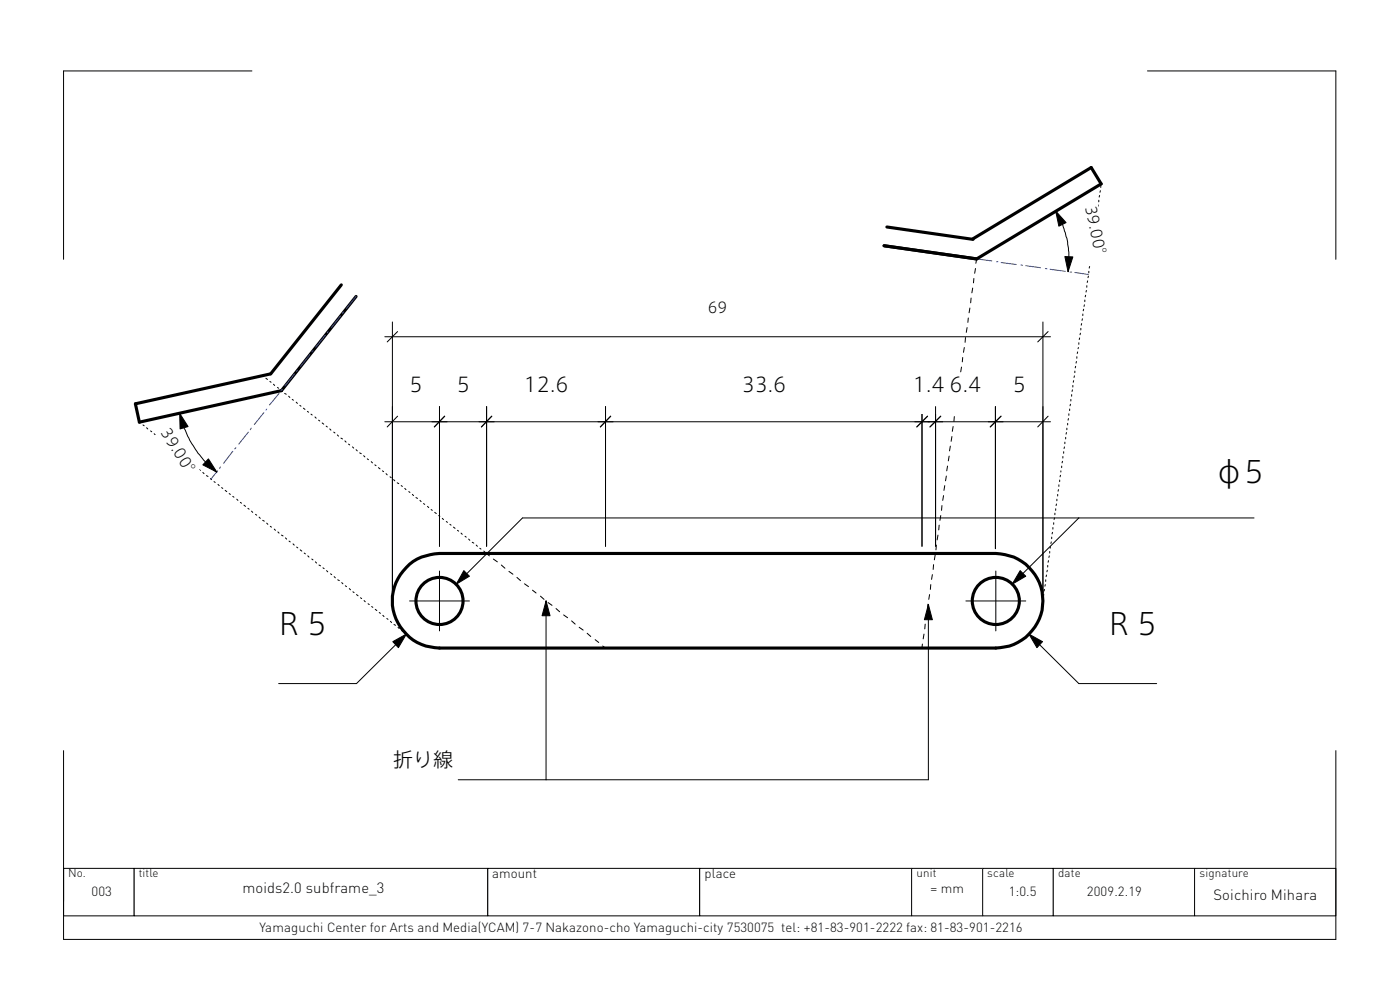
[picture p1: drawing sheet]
<svg xmlns="http://www.w3.org/2000/svg" width="297mm" height="210mm" viewBox="0 0 297 210" stroke-linecap="round" stroke-linejoin="round" font-family="sans-serif">
<path d="M13.5 184.2h15v10.1h-15z" fill="none" stroke="#000" stroke-width=".21"/>
<path d="M28.5 184.2h75v10.1h-75z" fill="#fff"/>
<path d="M28.5 184.2h75v10.1h-75z" fill="none" stroke="#000" stroke-width=".21"/>
<path d="M103.5 184.2h44.9v10.1h-44.9z" fill="#fff"/>
<path d="M103.5 184.2h44.9v10.1h-44.9z" fill="none" stroke="#000" stroke-width=".21"/>
<path d="M148.4 184.2h45v10.1h-45z" fill="#fff"/>
<path d="M148.4 184.2h45v10.1h-45z" fill="none" stroke="#000" stroke-width=".21"/>
<path d="M193.4 184.2h15.1v10.1h-15.1z" fill="#fff"/>
<path d="M193.4 184.2h15.1v10.1h-15.1z" fill="none" stroke="#000" stroke-width=".21"/>
<path d="M208.5 184.2h15v10.1h-15z" fill="#fff"/>
<path d="M208.5 184.2h15v10.1h-15z" fill="none" stroke="#000" stroke-width=".21"/>
<path d="M223.5 184.2h29.9v10.1h-29.9z" fill="#fff"/>
<path d="M223.5 184.2h29.9v10.1h-29.9z" fill="none" stroke="#000" stroke-width=".21"/>
<path d="M253.4 184.2h30v10.1h-30z" fill="#fff"/>
<path d="M53.4 15h-39.9v40M243.4 15h40v40M13.5 159.2v40.1h269.9v-40.1M253.4 184.2h30v10.1h-30z" fill="none" stroke="#000" stroke-width=".21"/>
<g fill="#fff">
<path d="M214 188.3h5.9v3.5h-5.9z"/>
<path d="M230.6 188.3h11.6v3.5h-11.6z"/>
<path d="M19.4 188.3h4.4v3.5h-4.4z"/>
<path d="M257.4 188.5h22v4h-22z"/>
<path d="M51.4 187.3h30.2v3.9h-30.2z"/>
</g>
<path d="M86.9 119.7a10 10 0 0 1 6.3-2.3h118.1a10 10 0 0 1 10 10 10 10 0 0 1-10 10.1h-118.1a10 10 0 0 1-9.4-6.7 10 10 0 0 1 3.1-11.1z" fill="none" stroke="#000" stroke-width=".66"/>
<circle cx="93.2" cy="127.5" r="5" fill="#fff"/>
<circle cx="93.2" cy="127.5" r="5" fill="none" stroke="#000" stroke-width=".66" stroke-linecap="butt"/>
<circle cx="211.3" cy="127.5" r="5" fill="#fff"/>
<circle cx="211.3" cy="127.5" r="5" fill="none" stroke="#000" stroke-width=".66" stroke-linecap="butt"/>
<g fill="none" stroke="#000" stroke-width=".21">
<path d="M206.6 59.1l-.1 .9M206.9 57l-.1 1M207.2 54.9l-.2 1M55.6 79.7l.3 .1M203.6 80v1M204 77.9l-.2 1M204.2 75.8v1M204.6 73.7l-.2 1M204.8 71.6l-.1 1M205.2 69.5l-.2 1M205.4 67.5l-.1 .9M205.8 65.3l-.2 1.1"/>
<path d="M206 63.2l-.1 1M206.4 61.1l-.2 1M56.4 80.2l.3 .3M57.3 80.9l.2 .2M58 81.5l.3 .3M58.9 82.2l.2 .2M59.6 82.8l.3 .2M60.4 83.5l.3 .1M61.2 84.1l.3 .2M62 84.7l.3 .2M62.8 85.3l.3 .3M63.6 86l.3 .2"/>
<path d="M64.4 86.6l.3 .2M65.2 87.3l.3 .1M66 87.9l.2 .1M66.8 88.5l.3 .2M67.6 89.1l.2 .2M68.3 89.7l.4 .3M69.2 90.4l.2 .2M70 91l.2 .2M70.8 91.7l.3 .1M71.6 92.3l.2 .2M72.3 92.9l.4 .2M73.2 93.5l.2 .3"/>
<path d="M73.9 94.2l.3 .2M74.8 94.8l.2 .3M75.5 95.4l.3 .3M76.3 96.1l.3 .1M77.2 96.7l.2 .2M77.9 97.3l.3 .2M78.8 97.9l.2 .3M79.5 98.6l.3 .2M80.3 99.2l.3 .3M81.1 99.9l.3 .2M201 98.9l-.1 1M201.4 96.8l-.2 1"/>
<path d="M201.6 94.6l-.2 1.1M202 92.6l-.2 1M202.2 90.5l-.2 1M202.5 88.4l-.1 1M202.8 86.3l-.2 1M203.1 84.2l-.1 1M203.4 82.1l-.2 1M81.9 100.5l.2 .2M82.7 101.2l.3 .1M83.5 101.7l.3 .3M84.3 102.4l.3 .2M85.1 103l.3 .2"/>
<path d="M85.9 103.6l.2 .3M86.7 104.3l.3 .2M87.5 104.9l.2 .2M88.2 105.6l.4 .1M89.1 106.2l.2 .2M89.9 106.8l.2 .2M90.7 107.4l.3 .3M91.5 108.1l.2 .2M92.2 108.7l.4 .2M93.1 109.4l.2 .1M93.8 110l.3 .2M94.7 110.6l.2 .2"/>
<path d="M95.4 111.2l.3 .2M96.2 111.8l.3 .3M97 112.5l.3 .2M97.8 113.1l.3 .2M98.7 113.8l.2 .1M99.4 114.4l.3 .2M100.2 115l.3 .2M101 115.6l.3 .3M101.8 116.3l.2 .2M102.6 116.9l.3 .3M103.1 117.3l.7 .6M104.7 118.6l.8 .6"/>
<path d="M106.4 119.9l.7 .6M198.1 119.8l-.1 1M198.4 117.8l-.2 1M198.6 115.6v1M199 113.5l-.2 1M199.2 111.4v1M199.6 109.4l-.2 1M199.8 107.3l-.1 1M200.2 105.1l-.2 1.1M200.4 103l-.1 1M200.8 101l-.2 1M228.9 109.9l-13.1 12.9"/>
<path d="M266 109.9h-155.2l-12.9 12.9M98.4 121.1l1.2 1.1-2.8 1.7zM108 121.2l.8 .6M109.7 122.5l.7 .7M111.3 123.8l.8 .6M113 125.2l.7 .6M114.7 126.5l.7 .6M116.3 127.8l.8 .6M118 129.1l.7 .7M119.6 130.5l.8 .5M121.3 131.7l.7 .7M122.9 133.1l.8 .6"/>
<path d="M124.6 134.3l.7 .7M126.3 135.7l.7 .6M127.9 137.1l.6 .4M195.7 136.6l-.1 .9M196 134.5l-.1 1M196.3 132.4l-.1 1M196.6 130.3l-.2 1M196.9 128.2l-.1 1M197.2 126.1l-.2 1M197.5 124l-.1 1M197.8 121.9l-.2 1M216.4 121.1l1.2 1.1-2.9 1.7z"/>
</g>
<path d="M98.4 121.1l1.2 1.1-2.8 1.7zM216.4 121.1l1.2 1.1-2.9 1.7z" fill="#000"/>
<path d="M257.6 96.8h10.5v12.7h-10.5z" fill="#fff"/>
<path d="M218.3 134.5l2.9 1.6-1.2 1.3z" fill="#000"/>
<path d="M218.3 134.5l2.9 1.6-1.2 1.3zM219.4 135.6l9.5 9.4h16.5" fill="none" stroke="#000" stroke-width=".21"/>
<path d="M235.2 129.2h10.2v12.7h-10.2z" fill="#fff"/>
<path d="M83.3 136.1l2.9-1.6-1.7 2.9z" fill="#000"/>
<path d="M83.3 136.1l2.9-1.6-1.7 2.9zM85.1 135.6l-9.5 9.4h-16.5" fill="none" stroke="#000" stroke-width=".21"/>
<path d="M59.1 129.2h10.2v12.7h-10.2z" fill="#fff"/>
<g fill="none" stroke="#000" stroke-width=".21">
<path d="M233.5 39.4v.4M233.6 39v.2M230.7 59.6v.3M230.9 58.6l-.1 .3M231 57.6v.3M231.2 56.5l-.1 .4M231.3 55.6l-.1 .3M231.4 54.6v.3M231.6 53.6l-.1 .3M231.8 52.6l-.1 .3M231.8 51.5v.4M232 50.5l-.1 .4"/>
<path d="M232.2 49.5l-.1 .3M232.3 48.5v.3M232.4 47.6l-.1 .2M232.6 46.5l-.1 .4M232.7 45.5v.4M232.9 44.5l-.1 .4M233 43.5l-.1 .3M233.1 42.5v.3M233.3 41.5l-.1 .3M233.4 40.4v.4M227.9 79.7v.4M228 78.7v.4"/>
<path d="M228.2 77.7l-.1 .3M228.4 76.7l-.1 .3M228.5 75.7v.3M228.6 74.7l-.1 .3M228.8 73.7l-.1 .3M228.9 72.7v.3M229 71.7v.3M229.2 70.7l-.1 .3M229.3 69.7v.3M229.5 68.6l-.1 .4M229.6 67.6v.4M229.7 66.6v.4"/>
<path d="M229.9 65.6l-.1 .3M230.1 64.7l-.1 .3M230.1 63.6v.4M230.3 62.6l-.1 .4M230.5 61.6l-.1 .4M230.6 60.6v.3M29.6 89.6l.1 .1M30.3 90.1l.3 .2M31.1 90.7l.2 .3M31.9 91.4l.3 .2M32.7 92l.3 .3M33.5 92.7l.2 .2"/>
<path d="M34.3 93.3l.3 .2M35.1 94l.2 .1M35.9 94.6l.3 .2M36.7 95.2l.2 .2M37.4 95.8l.3 .3M38.1 87.7l1.8 2.8-1.7 .5zM38.1 87.7a22.6 22.6 0 0 0 7.9 12.4M38.3 96.5l.2 .2M39.1 97.1l.2 .2M39.9 97.7l.3 .2M40.7 98.4l.2 .1M41.4 99l.3 .2"/>
<path d="M42.3 99.6l.2 .2M44.2 97.3l1.8 2.8-3-1.5zM225.1 99.9v.2M225.2 98.9v.3M225.4 97.9l-.1 .3M225.5 96.8v.4M225.7 95.8v.4M225.8 94.8l-.1 .3M225.9 93.8v.3M226.1 92.8v.3M226.3 91.8l-.1 .3M226.3 90.8v.4"/>
<path d="M226.5 89.8v.3M226.7 88.8l-.1 .3M226.8 87.8v.3M226.9 86.8v.3M227.1 85.7l-.1 .4M227.2 84.7v.4M227.4 83.7v.4M227.5 82.7l-.1 .3M227.6 81.8v.3M227.8 80.8l-.1 .3M43 100.2l.3 .3M43.8 100.9l.3 .2"/>
<path d="M44.6 101.5l.3 .2M45.4 102.2l.3 .1M46.2 102.8l.3 .2M47 103.4l.3 .2M47.8 104l.3 .3M48.6 104.7l.3 .2M49.4 105.3l.2 .2M50.2 105.9l.3 .3M51 106.6l.2 .1M51.8 107.2l.3 .2M52.6 107.8l.3 .2M53.4 108.4l.2 .3"/>
<path d="M54.2 109.1l.3 .2M55 109.7l.2 .3M55.7 110.4l.4 .2M56.6 111l.2 .2M57.3 111.7l.3 .1M58.2 112.2l.2 .3M58.9 112.8l.3 .3M59.7 113.5l.3 .2M60.6 114.1l.2 .3M61.3 114.8l.3 .2M62.2 115.4l.2 .2M62.9 116.1l.3 .1"/>
<path d="M63.7 116.6l.3 .3M64.5 117.3l.3 .2M65.3 117.9l.3 .3M66.1 118.6l.3 .2M66.9 119.2l.3 .2M67.7 119.9l.3 .1M222.3 120v.3M222.4 118.9v.4M222.6 117.9l-.1 .4M222.7 117v.3M222.9 116l-.1 .3M223 115l-.1 .3"/>
<path d="M223.1 113.9v.4M223.3 112.9l-.1 .4M223.4 111.9v.3M223.5 110.9v.3M223.7 109.9l-.1 .3M223.8 108.9v.3M224 107.9v.4M224.1 106.9l-.1 .4M224.2 105.9v.3M224.4 104.9v.3M224.6 103.9l-.1 .3M224.6 102.8v.4"/>
<path d="M224.8 101.8v.4M225 100.8l-.1 .4M68.5 120.5l.3 .1M69.3 121.1l.2 .2M70.1 121.7l.3 .2M70.9 122.3l.2 .3M71.6 123l.4 .2M72.5 123.6l.2 .2M73.3 124.3l.2 .1M74.1 124.9l.3 .2M74.9 125.5l.2 .2M75.6 126.1l.4 .3"/>
<path d="M76.5 126.8l.2 .2M77.2 127.4l.3 .3M78.1 128.1l.2 .1M78.8 128.7l.3 .1M79.6 129.3l.3 .2M80.5 129.9l.2 .2M81.2 130.5l.3 .3M82.1 131.2l.2 .2M82.8 131.8l.3 .3M83.6 132.5l.3 .2M84.4 133.1l.3 .2M85.2 133.8l.2 .1"/>
<path d="M86 134.3l.2 .2M86.9 127.5h12.7M93.2 121.1v12.7M204.9 127.5h12.7M211.3 121.1v12.7M220.9 130l-.1 .4M221 129v.3M221.2 128l-.1 .3M221.3 127v.3M221.4 126v.3M221.6 125l-.1 .4M221.8 124l-.1 .4"/>
<path d="M221.8 123v.3M222 122l-.1 .3M222.2 121l-.1 .3"/>
</g>
<path d="M187.6 52.1l19.6 2.8M72.4 60.4l-15 18.9-28.7 6.4 .9 3.9 30.1-6.7 15.8-20" fill="none" stroke="#000" stroke-width=".66"/>
<g fill="none" stroke="#082ae4" stroke-width=".21">
<path d="M207.2 54.9l3.2 .5M211.4 55.5h.3M212.4 55.7l3.2 .4M216.6 56.2l.3 .1M217.6 56.4l3.1 .4M221.8 57h.3M222.8 57.1l3.2 .5M227 57.7h.4M228 57.8l2.9 .4M62.5 79.3l-2 2.6M63.1 78.5l-.2 .3M65.7 75.2l-1.9 2.5"/>
<path d="M66.4 74.4l-.3 .3M69 71.1l-2 2.5M69.6 70.3l-.2 .3M72.2 67l-1.9 2.5M72.9 66.2l-.2 .2M75.5 62.9l-2 2.5M46.2 99.9l-1.5 1.8M46.8 99l-.2 .4M49.4 95.7l-2 2.6M50.1 95l-.3 .2M52.7 91.7l-2 2.5M53.3 90.8l-.2 .4"/>
<path d="M56 87.5l-2 2.6M56.6 86.8l-.2 .2M59.2 83.5l-2 2.4M59.9 82.6l-.3 .3"/>
</g>
<path d="M38.1 87.7l1.8 2.8-1.7 .5zM44.2 97.3l1.8 2.8-3-1.5z" fill="#000"/>
<path d="M30.9 93.5l5.4-3.4 6.6 10.5-5.4 3.4z" fill="#fff"/>
<path d="M188.2 48.2l18.2 2.6M206.4 50.7l25.1-15.2 2.1 3.5-26.4 15.9-19.6-2.8" fill="none" stroke="#000" stroke-width=".66"/>
<path d="M103.2 122.5h1.4v6.3h-1.4z" fill="#fff"/>
<path d="M81.6 89.5h13.2M83.2 86.3v39.2M84.3 88.3l-2.2 2.3M93.2 86.3v29.6M94.3 88.3l-2.2 2.3" fill="none" stroke="#000" stroke-width=".21"/>
<path d="M86.9 79.4h2.7v8.5h-2.7z" fill="#fff"/>
<path d="M91.6 89.5h13.2M93.2 86.3v29.6M94.3 88.3l-2.2 2.3M103.2 86.3v29.6M104.3 88.3l-2.2 2.3" fill="none" stroke="#000" stroke-width=".21"/>
<path d="M96.9 79.4h2.8v8.5h-2.8z" fill="#fff"/>
<path d="M101.6 89.5h28.5M103.2 86.3v29.6M104.3 88.3l-2.2 2.3M128.5 86.3v29.6M129.6 88.3l-2.2 2.3" fill="none" stroke="#000" stroke-width=".21"/>
<path d="M111.1 79.4h9.5v8.5h-9.5z" fill="#fff"/>
<path d="M126.9 89.5h70.3M128.5 86.3v29.6M129.6 88.3l-2.2 2.3M195.6 86.3v29.6M196.8 88.3l-2.3 2.3" fill="none" stroke="#000" stroke-width=".21"/>
<path d="M157.3 79.4h9.5v8.5h-9.5z" fill="#fff"/>
<path d="M194.1 89.5h5.9M195.6 86.3v29.6M196.8 88.3l-2.3 2.3M198.5 86.3v29.6M199.6 88.3l-2.3 2.3" fill="none" stroke="#000" stroke-width=".21"/>
<path d="M193.7 79.4h6.7v8.5h-6.7z" fill="#fff"/>
<path d="M196.9 89.5h15.9M198.5 86.3v29.6M199.6 88.3l-2.3 2.3M211.2 86.3v30.1M212.4 88.3l-2.3 2.3" fill="none" stroke="#000" stroke-width=".21"/>
<path d="M201.4 79.4h6.8v8.5h-6.8z" fill="#fff"/>
<path d="M209.7 89.5h13.2M211.2 86.3v30.1M212.4 88.3l-2.3 2.3M221.3 86.3v39.4M222.4 88.3l-2.2 2.3" fill="none" stroke="#000" stroke-width=".21"/>
<path d="M214.8 79.4h2.8v8.5h-2.8z" fill="#fff"/>
<path d="M81.6 71.4h141.3M83.2 68.3v57.2M84.3 70.3l-2.2 2.2M221.3 68.3v57.4M222.4 70.3l-2.2 2.2" fill="none" stroke="#000" stroke-width=".21"/>
<path d="M150.1 63.5h4.3v6.3h-4.3z" fill="#fff"/>
<path d="M115.8 127.5l.9 3.1h-1.7zM115.8 127.5v37.9h-18.6" fill="none" stroke="#000" stroke-width=".21"/>
<path d="M115.8 127.5l.9 3.1h-1.7z" fill="#000"/>
<path d="M82.8 159.1h13.2v8.4h-13.2z" fill="#fff"/>
<path d="M224 44.8l2.2 2.4-1.6 .8zM224 44.8a19 19 0 0 1 2.6 12.8M225.9 54.4l1.7 .1-1 3.1zM197 128.2l.8 3.3h-1.7zM197 128.2v37.2h-81.2" fill="none" stroke="#000" stroke-width=".21"/>
<path d="M224 44.8l2.2 2.4-1.6 .8zM225.9 54.4l1.7 .1-1 3.1zM197 128.2l.8 3.3h-1.7z" fill="#000"/>
<path d="M226.7 44.6l6.2-1.3 2.5 12.1-6.2 1.3z" fill="#fff"/>
<g font-size="6.3">
<text x="257.6" y="102.4">φ5</text>
<text x="59.1" y="134.8">R 5</text>
<text x="235.2" y="134.8">R 5</text>
</g>
<g font-size="4.2">
<text x="86.9" y="83.1">5</text>
<text x="96.9" y="83.1">5</text>
<text x="111.1" y="83.1">12.6</text>
<text x="157.4" y="83.1">33.6</text>
<text x="193.7" y="83.1">1.4</text>
<text x="201.5" y="83.1">6.4</text>
<text x="214.8" y="83.1">5</text>
<text x="83.4" y="162.8">折り線</text>
</g>
<g font-size="3.1">
<text x="230.3" y="43.9" transform="rotate(78 230.3 43.9)">39.00°</text>
<text x="150.2" y="66.3">69</text>
<text x="34" y="91.7" transform="rotate(58 34 91.7)">39.00°</text>
<text x="51.4" y="189.5">moids2.0 subframe_3</text>
<text x="257.4" y="190.8">Soichiro Mihara</text>
</g>
<g font-size="2.8">
<text x="19.4" y="190.1">003</text>
<text x="104.4" y="186.3">amount</text>
<text x="149.5" y="186.3">place</text>
<text x="197.4" y="189.5">= mm</text>
<text x="214" y="190.1">1:0.5</text>
<text x="230.6" y="190.1">2009.2.19</text>
<text x="55.1" y="197.6">Yamaguchi Center for Arts and Media(YCAM) 7-7 Nakazono-cho Yamaguchi-city 7530075 tel: +81-83-901-2222 fax: 81-83-901-2216</text>
</g>
<g font-size="2.5">
<text x="14.4" y="186">No.</text>
<text x="29.4" y="186">title</text>
<text x="194.4" y="186">unit</text>
<text x="209.4" y="186">scale</text>
<text x="224.5" y="186">date</text>
<text x="254.5" y="186">signature</text>
</g>
</svg>
